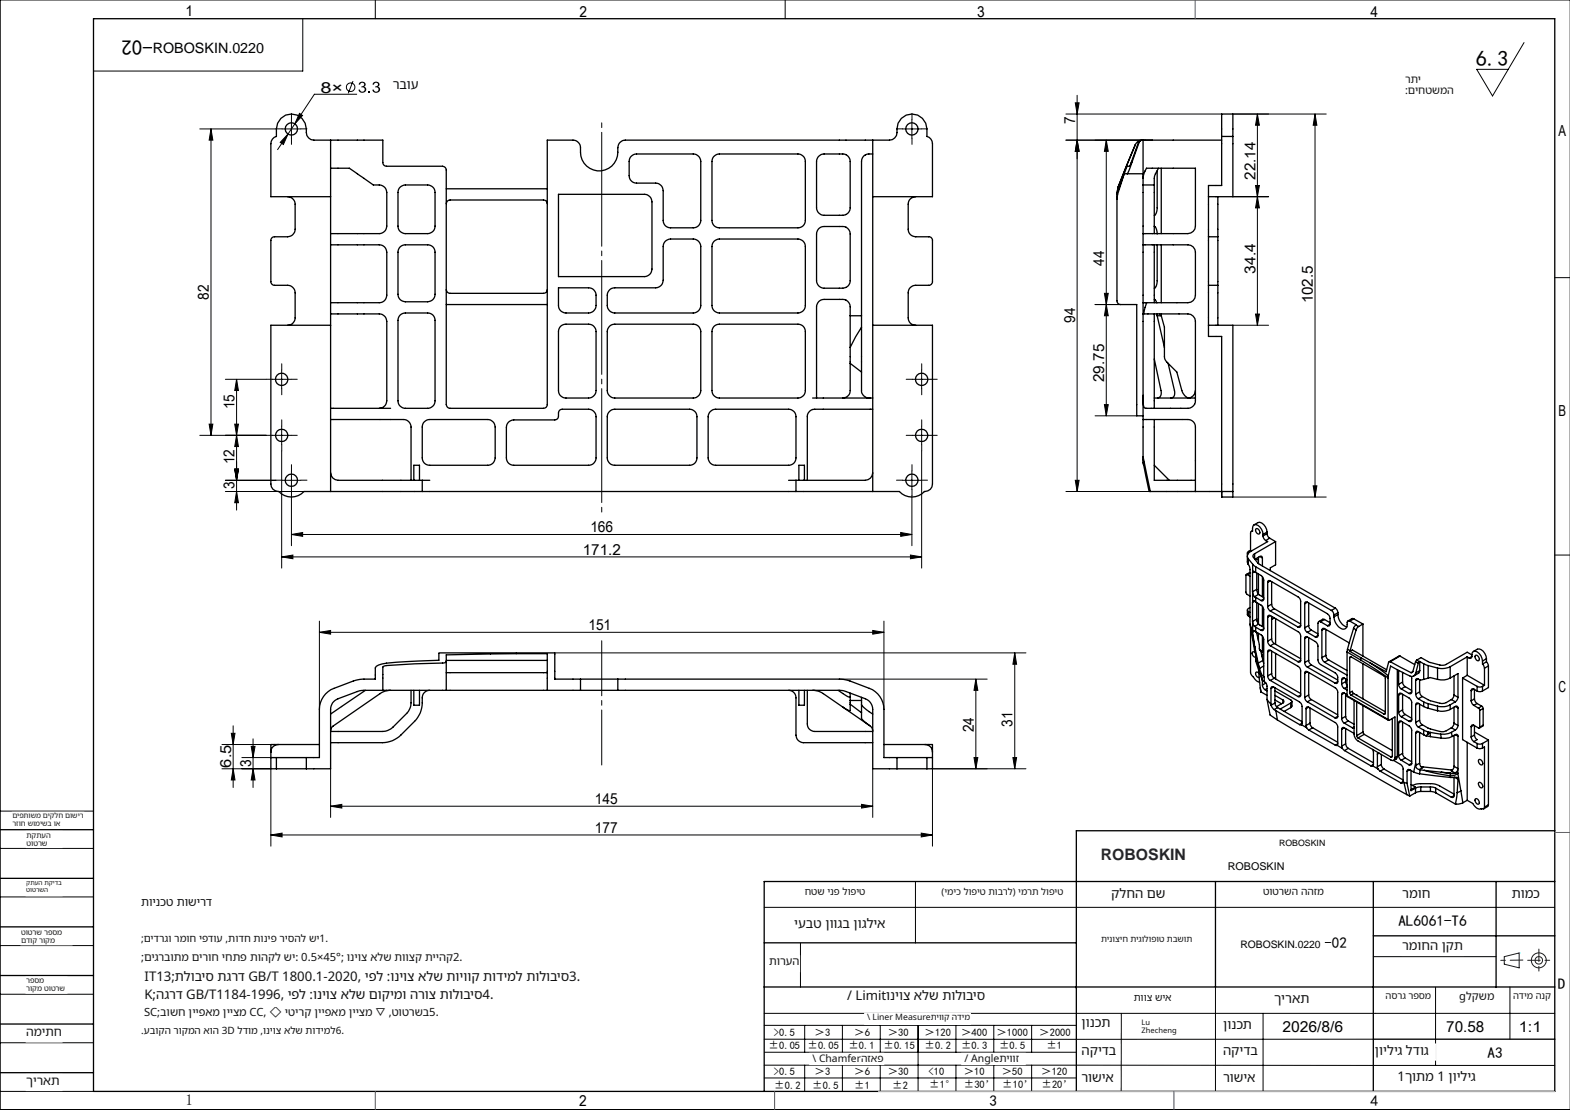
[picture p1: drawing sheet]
<svg xmlns="http://www.w3.org/2000/svg" width="420mm" height="297mm" viewBox="0 0 420 297" stroke-linecap="round" stroke-linejoin="round" font-family="sans-serif">
<g fill="none" stroke="#000" stroke-width=".27">
<path d="M100.4 0v5M210 0v5M420 0h-419.9v297h419.9M81 5v14h-56M407.7 11.4l-8.4 14.3-4.3-7.1h8.5M53.4 34.5h20.4M56.4 34.5v82M56.4 34.5l.5 3h-.9zM75.5 34.5h5M77 35.9l-1.2 2.8-.8-.6zM78 32v5M78.9 33.1l-4.6 6.9"/>
<path d="M80.1 30.3l.8 .6-2 2.2zM94.4 21.7l-1.2 3.3M112 25.2h-27.9l-5.2 7.9M241.4 34.5h5.1M243.9 32v5M285.2 30.5h41.6M287.7 27.5h1l-.6 3zM288.1 37.5l.6 3h-1zM288.1 25.5v106M295.9 37.5v73.8M295.9 37.5l.6 3h-1zM308.3 37.5h-23.1"/>
<path d="M336.4 30.5v56.5M336.4 30.5l.5 3h-1zM351.8 30.5l.5 3h-1zM351.8 30.5v102.5M354.8 30.5h-25M329.8 52.6h9.6M335.9 49.6h1l-.5 3zM336.4 52.6l.5 3h-1zM295.5 78.5h1l-.6 3zM415.9 74.3h4.1M75.4 99v5M246.6 99v5"/>
<path d="M292.9 81.5h6.9M295.9 81.5l.6 3h-1zM329.8 87h9.6M335.9 84h1l-.5 3zM53.4 116.5h17.8M56 113.5h.9l-.5 3zM60.3 101.5h10.9M62.8 113.5h1l-.5 3zM63.3 116.5l.5 3h-1zM63.3 101.5l.5 3h-1zM63.3 101.5v35M72.8 116.5h5.1"/>
<path d="M72.8 101.5h5.1M75.4 114v5M244.1 116.5h5M244.1 101.5h5M246.6 114v5M292.9 111.3h11.2M295.5 108.3h1l-.6 3zM60.3 128.5h13.5M60.3 131.5h21M62.8 125.5h1l-.5 3zM63.3 131.5l.5 3h-1zM75.4 120.6v31.4"/>
<path d="M75.5 128.5h5M78 132.6v13.4M78 126v5M241.4 128.5h5.1M243.9 132.6v13.4M243.9 126v5M246.6 120.6v31.4M285.2 131.5h22.5M287.7 128.5h1l-.6 3zM329.8 133h25M351.3 130h1l-.5 3zM75.4 149l3-.5v1z"/>
<path d="M75.4 149h171.2M78 143l3-.5v1zM78 143h165.9M240.9 142.5l3 .5-3 .5zM243.6 148.5l3 .5-3 .5zM415.9 148.5h4.1M85.4 169.2l3-.5v1zM85.4 166.2v23.6M85.4 169.2h151.1M148.4 174.7h126.1M233.5 168.7l3 .5-3 .5zM236.5 166.2v23.6"/>
<path d="M271.5 174.7l.5 3h-1zM271.5 174.7v31M59.4 199.2h15M61.9 196.2h1l-.5 3zM62.4 194.2v16.5M67.2 199.7h1l-.5 3zM67.7 197.7v13M224.5 181.7h39.6M261.1 181.7l.5 3h-1zM261.1 181.7v24M0 217h25M59.4 205.7h13.1v20.7"/>
<path d="M62.4 205.7l.5 3h-1zM64.7 202.7h17.3M67.7 205.7l.5 3h-1zM88.4 215.7l3-.5v1zM88.4 205.7v13M88.4 215.7h145.1M230.5 215.2l3 .5-3 .5zM233.5 205.7v13M260.6 202.7h1l-.5 3zM271 202.7h1l-.5 3zM274.5 205.7h-25.1v20.7M0 227h25"/>
<path d="M0 240h25M72.5 223.4l3-.5v1zM72.5 223.4h176.9M244.9 236v16.3M246.5 222.9l2.9 .5-2.9 .5zM0 253h25M204.4 242.8h211.5M214.1 252.4v11.8M367.4 256h32.8M0 266h25M0 279h25M204.4 271.1h211.5"/>
<path d="M204.4 278.1h163M204.4 274.4h83.5M215.3 274.4v7.1M225.4 274.4v7.1M235.5 274.4v7.1M245.6 274.4v17.6M255.7 274.4v7.1M265.9 274.4v7.1M276 274.4v7.1M300 271.1l-.1 21M325.2 264.1v27.9M337.9 271.1v20.9"/>
<path d="M384 264.2v20.9M403.9 264.1v14M0 292h25M204.4 285l211.5 .1M204.4 288.4h83.5M204.5 281.5h83.5M215.3 285v7M225.4 285v7M235.5 285v7M255.7 285v7M265.9 285v7M276 285v7"/>
<path d="M287.9 292h128"/>
<circle cx="93.8" cy="23.3" r="1.14"/>
</g>
<g fill="none" stroke="#191924" stroke-width=".27">
<path d="M402.4 256l4-1v4l-4-1z"/>
<circle cx="411.7" cy="257" r="1"/>
<circle cx="411.7" cy="257" r="2"/>
</g>
<path d="M161 32.4v105.1" fill="none" stroke="#000" stroke-width=".27" stroke-dasharray="30.5 1.3 1.3 1.3" stroke-dashoffset="-3"/>
<g fill="none" stroke="#000" stroke-width=".27" stroke-dasharray="30.5 1.3 1.3 1.3">
<path d="M75.5 34.5h-1.7M78 32v-1.7M78 37v1.6M80.5 34.5h1.6M241.5 34.5h-1.7M244 32v-1.7M244 37v1.6M246.5 34.5h1.6M75.4 99v-1.7M246.6 99v-1.7M72.9 116.5h-1.7M72.9 101.5h-1.7"/>
<path d="M75.4 114v-1.7M75.4 119v1.6M75.4 104v1.6M77.9 116.5h1.6M77.9 101.5h1.6M244.1 116.5h-1.7M244.1 101.5h-1.7M246.6 114v-1.7M246.6 119v1.6M246.6 104v1.6M249.1 116.5h1.6M249.1 101.5h1.6"/>
<path d="M75.5 128.5h-1.7M78 126v-1.7M78 131v1.6M80.5 128.5h1.6M241.5 128.5h-1.7M244 126v-1.7M244 131v1.6M246.5 128.5h1.6"/>
</g>
<path d="M161 204.7v-33.3" fill="none" stroke="#000" stroke-width=".27" stroke-dasharray="30.5 1.3 1.3 1.3" stroke-dashoffset="15.8"/>
<g fill="none" stroke="#000" stroke-width=".35">
<path d="M25 5h390.9v287h-390.9zM88.4 37.5h-4.4a2.26 2.26 0 0 1-2-3 4 4 0 0 0-4.1-4 4 4 0 0 0-4 4v2a2.01 2.01 0 0 0-1.4 1.9v14.2h15.9M88.4 37.5h14v6a.96 .96 0 0 0 1 1h15a1.02 1.02 0 0 1 1 1v62.8a1.02 1.02 0 0 0 1 1h25a.97 .97 0 0 0 1-1v-70.8h6.9a2.05 2.05 0 0 1 2 2 5.1 5.1 0 0 0 5 6.2 5.1 5.1 0 0 0 5-6.2 2.05 2.05 0 0 1 2-2h66.2M88.4 37.5v94M233.5 37.5h4.4a2.26 2.26 0 0 0 2.1-3 4 4 0 0 1 4-4 4 4 0 0 1 4 4v2a2.01 2.01 0 0 1 1.4 1.9v14.2h-15.9M233.5 37.5v94M303.7 38.7l-4.6 11.4M304.9 37.6h.3a1.81 1.81 0 0 0-1.5 1.1M305.6 37.5l-.5 .2-.4 .5-2.3 6.5-.8 1.8M305.8 37.5h21M305.8 37.5l-.9 .2-.3 .4-2.4 6.3-.7 .1-2.2 6h-.3M305.8 37.5v12"/>
<path d="M326.8 36.5v13.1h-3.5v3M326.8 36.5v-6h3v6M326.8 36.5h3M329.8 36.5v16.1h-6.5M76.9 52.6a2.05 2.05 0 0 1 2.1 2v6.7a2.05 2.05 0 0 1-2.1 2.1h-3.5a.96 .96 0 0 0-.9 .9v11a.96 .96 0 0 0 .9 1h3.5a2.05 2.05 0 0 1 2.1 2v6.8a1.99 1.99 0 0 1-2.1 1.9M88.4 45h5.1l6.4 4.5a3.4 3.4 0 0 1 2.7 .3l.5 .6 .4 1.1v9a2.05 2.05 0 0 1-2 2h-13.1M107 50.1l1.4-.6h6a1.99 1.99 0 0 1 2 2v9a1.99 1.99 0 0 1-2 2h-6a1.99 1.99 0 0 1-1.9-2v-9l.1-.8zM119.4 54.5a1.02 1.02 0 0 1 1-1h25a.97 .97 0 0 1 1 1M119.4 50.5h27M149.4 52h23a2.05 2.05 0 0 1 2 2v18a2.05 2.05 0 0 1-2 2h-23zM168.9 41.8l.6-.5 .8-.1h15.2a2.05 2.05 0 0 1 2 2v15.8a1.99 1.99 0 0 1-2 2h-6.1a1.93 1.93 0 0 1-2-2v-8a2.05 2.05 0 0 0-2-2h-5.1a1.99 1.99 0 0 1-2-2v-4.2zM191 41.8l.7-.5 .7-.1h21.1a1.99 1.99 0 0 1 1.9 2v15.8a1.93 1.93 0 0 1-1.9 2h-21.1a1.93 1.93 0 0 1-1.9-2v-15.8l.1-.8z"/>
<path d="M219 41.8l1.1-.6h4.9a2.07 2.07 0 0 1 2.4 2v12.4a2.41 2.41 0 0 1-2.8 2h-4.1a2.05 2.05 0 0 1-2.1-2v-12.4l.2-.8zM233.5 41.2a2.32 2.32 0 0 0-3 2v61.3a1.98 1.98 0 0 0 1.9 2M245 52.6a1.99 1.99 0 0 0-2 2v6.7a1.99 1.99 0 0 0 2 2.1h3.5a.96 .96 0 0 1 .9 .9v11a.96 .96 0 0 1-.9 1h-3.5a1.99 1.99 0 0 0-2 2v6.8a1.93 1.93 0 0 0 2 1.9M298.8 53.3v27.2a.96 .96 0 0 0 1 1h4.3v29.8h1.7M299 50.5l-.2 2.8M299.1 50.1l-.3 1.7M299.1 50.1l-.1 .4M301.6 46.5h-.9l-1.7 5.5-.2 1.3M301.6 46.5h4.2M305.8 47.7l.2-1.3 .7-1.4h13.1v15.5a2.05 2.05 0 0 1-2 2h-12M305.8 49.5v13M305.8 49.5h3"/>
<path d="M308.8 49.5v13M309.6 45.7v9.9a1.71 1.71 0 0 1-.8 2M309.9 45a5.6 5.6 0 0 0-1.1 4.5M310.7 45v17.5M323.3 52.6v10.8M325.8 52.6v10.8M88.4 65.5h13.1a1.99 1.99 0 0 1 2 2v11.5a1.99 1.99 0 0 1-2 2h-13.1M107 66.1l.7-.5 .7-.1h6a1.93 1.93 0 0 1 2 2v11.2a1.99 1.99 0 0 1-2 2h-6a1.99 1.99 0 0 1-1.9-2v-11.2l.1-.8zM119.4 77.5a1.02 1.02 0 0 0 1 1h25a.97 .97 0 0 0 1-1M149.4 77h8a1.99 1.99 0 0 1 2.1 2v2.7a2.05 2.05 0 0 1-2.1 2h-6a1.99 1.99 0 0 1-2-2zM163.1 77.6l.6-.5 .8-.1h10.9a2.05 2.05 0 0 0 2-2v-9a1.99 1.99 0 0 1 2-2h6.1a2.05 2.05 0 0 1 2 2v15.7a2.05 2.05 0 0 1-2 2h-21a2.05 2.05 0 0 1-2-2v-3.1zM191 64.6l1.4-.6h21.1a1.99 1.99 0 0 1 1.9 2v15.7a1.99 1.99 0 0 1-1.9 2h-21.1a1.99 1.99 0 0 1-1.9-2v-15.7l.1-.8z"/>
<path d="M219 61.2l1.1-.6h4.9a2.07 2.07 0 0 1 2.4 2v12.5a2.41 2.41 0 0 1-2.8 2h-4.1a2.05 2.05 0 0 1-2.1-2v-12.5l.2-.8zM305.8 65.5h12a1.99 1.99 0 0 1 2 2v11.5a1.99 1.99 0 0 1-2 2h-11.1M305.8 65.5v15.5M305.8 62.5v3M308.8 65.5v15.5M308.8 60.6l.5 .5 .3 1.5M309.6 65.5v9.6a1.71 1.71 0 0 1-.8 2M310.7 65.5v15.5M323.3 63.4v12.9M323.3 76.3v10.7M323.3 76.3h2.5M323.3 63.4h2.5"/>
<path d="M325.8 63.4v12.9M325.8 76.3v10.7M88.4 87h-15.9v42.5a2 2 0 0 0 2.1 2 4.5 4.5 0 0 0 6.7 0h31.7M88.4 84h13.1a2.05 2.05 0 0 1 2 2v21.2a2.05 2.05 0 0 1-2 2.1M107 84.3l.7-.4 .7-.2h6a1.93 1.93 0 0 1 2 2v21.5a1.99 1.99 0 0 1-2 2.1h-6a1.99 1.99 0 0 1-1.9-2.1v-21.5l.1-.7zM119.4 81.5h27M150 87.3l.6-.4 .8-.2h6a1.99 1.99 0 0 1 2.1 2v15.8a2.05 2.05 0 0 1-2.1 2h-6a1.99 1.99 0 0 1-2-2v-15.8l.1-.7zM163.1 87.3l.6-.4 .8-.2h21a1.99 1.99 0 0 1 2 2v15.8a2.05 2.05 0 0 1-2 2h-21a2.05 2.05 0 0 1-2-2v-15.8l.1-.7zM191 87.3l.7-.4 .7-.2h21.1a1.93 1.93 0 0 1 1.9 2v15.8a1.99 1.99 0 0 1-1.9 2h-21.1a1.99 1.99 0 0 1-1.9-2v-15.8l.1-.7zM227.4 97.2l3.1 2.4M227.4 84.5h3.1M230.5 87.6l-3.1 5.4"/>
<path d="M233.5 87h15.9v42.5a2 2 0 0 1-2.1 2 4.5 4.5 0 0 1-6.7 0h-27.7M305.8 81h.9M305.8 84v28.3M305.8 84h.2M305.8 81v3M306 84h11.8a2.05 2.05 0 0 1 2 2v21.2a2.37 2.37 0 0 1-3.1 2.1h-10.2a1.58 1.58 0 0 1-.7-2.1v-1.4M306.7 81l-.7 3M308.8 84v25.3M308.8 80.1l.3 .2 .3 .7M308.8 96.1l1.8 8.4v1a1.1 1.1 0 0 1-1 1M309.6 84.5h1.1M309.6 84v.5"/>
<path d="M309.6 84.5l1.9 8.5M310.7 84.5l.8 3.1v5.4M310.7 84v.5M311.5 93l.1 3.2 3.2 3.4 1.5 5.3 .6 1 1.2 .6M312.5 97.2l1.7 7.3v1.1a1.02 1.02 0 0 1-.9 .9M323.3 87v3h3.5v43h3v-1.5M323.3 87h6.5v44.5M88.4 109.3h16.1M88.4 112.3h19.6a2.05 2.05 0 0 1 2 2v14.2M113.5 112.9l.7-.5 .8-.1h15.5a2.05 2.05 0 0 1 2 2v8.2a1.99 1.99 0 0 1-2 2h-15.5a1.93 1.93 0 0 1-2-2v-8.2l.1-.8zM136 113l1.4-.6h11a.96 .96 0 0 0 1-1v-.9a.96 .96 0 0 1 1-1h7a2.05 2.05 0 0 1 2.1 2v11a1.99 1.99 0 0 1-2.1 2h-20a1.93 1.93 0 0 1-1.9-2v-8.1l.1-.8zM163.1 110.1l.6-.5 .8-.1h20a1.99 1.99 0 0 1 1.9 2v11a1.93 1.93 0 0 1-1.9 2h-20a1.99 1.99 0 0 1-2-2v-11l.1-.8z"/>
<path d="M190 110.1l.7-.5 .8-.1h19.5a1.99 1.99 0 0 1 1.9 2v11a1.93 1.93 0 0 1-1.9 2h-19.5a1.99 1.99 0 0 1-2.1-2v-11l.2-.8zM217.4 106.5h16.1M218.4 106.5v-24.4a1.99 1.99 0 0 1 2.1-2h4.5a2.08 2.08 0 0 1 2.4 2v22.4l-.2 1.1a2.15 2.15 0 0 1-1.7 .9M233.5 109.5h-14.4a2.54 2.54 0 0 0-3.1 1.4v17.6M305.8 112.3h11.5a2.09 2.09 0 0 1 2.5 2v17.2M305.8 112.3v10.5M308.8 112.3v16.2h11M308.8 106.5h.9M309.7 106.5h9.9M319.8 104.5a2.05 2.05 0 0 1-2 2M88.4 126.5a2.05 2.05 0 0 0 2.1 2h22.5M110.7 128.5v-4h1.5v4"/>
<path d="M113 128.5h2M113 131.5h99.9M113 128.5v3M211 128.5h1.9M212.9 128.5v3M213.7 128.5v-4h1.5v4M233.5 126.5a2.05 2.05 0 0 1-2 2h-18.6M305.8 122.2l1.9 9.3M305.8 122.9l.2 1.6M306 124.5l1.5 7M307.6 131.5h12.2M308.8 124.5l4 4"/>
<path d="M319.8 131.5h.1M319.8 131.5h10M333.7 153.7l-.4 .1v4.8l.2 .4 .9 .5M333.7 153.7l.7 .5M333.7 148.8v1.7l.2 .5M333.7 148v.6M333.9 151l.5 1.2v14.8M333.9 149.5l1.2 1.5M333.9 149.5v1.5M334.4 153.2l-1 .5M334.4 153.3l-.7 .4M334.5 147.2l-.7 .5v.5"/>
<path d="M334.5 147.2l.3 .2M335.1 142l-.3 .2M335.1 158.3v.3M335.1 153.3v5M335.1 151l.8 .7M335.1 153l.2-.2 .6 .4M335.1 158.6l.5 1.1M335.1 151v2M335.1 158.6v2.4M335.1 153v.3M335.5 140.4l1-.6a2.03 2.03 0 0 1 2.3 1.9l.1 .7M335.6 153l-.5 .3"/>
<path d="M335.6 159.7l.3 .1M335.6 148.2a.64 .64 0 0 0-.3 1l1.5 1.8 20.4 11.7M335.6 148.2v1.3M335.9 153.2l1.6 .9 .5 .8 .1 5.4M335.9 141.6a.82 .82 0 0 1 1 .3 .82 .82 0 0 1 0 1l-.7-.2-.3-.6zM335.9 151.7v1.5M335.9 159.8v1.3M335.9 159.8l1.5 .9M335.9 151.7l20.3 11.6M336 149.5l.7 .4M336.2 157.7l.2 1 .3 .3M336.2 157.7l-1.1 .6"/>
<path d="M336.2 153.3v4.4M336.7 149.1v1.7M336.7 153.6v5.4M336.7 159l1.4 .9M336.7 159l-1.1 .7M337 148.9l.5-.1 .2 .5M337 148.9l-1.3 .7M337 148.9l.7 .4M337.7 149.3v2.1M337.7 154.3v5.4M337.9 143a2.39 2.39 0 0 0-2.4-2.6l-.3 .4-.1 1.4h-.4l-.2 .5v4.5M337.9 143.4l.2 .7 .5 .5"/>
<path d="M337.9 143v.4M338.6 144.6l.5 .3-4.6 2.7a1.27 1.27 0 0 0-.6 1.9M338.9 142.8l.3 .7 .5 .5M338.9 142.4v.4M338.9 142.4l-1 .6M338.9 142.8l-1 .6M339.1 155.8v6.5M339.7 144l-1.1 .6M339.7 144l1.5 .9M339.8 155.4l7.4 4.3 .6 .5 .1 .6v6.6M339.8 155.4a.42 .42 0 0 0-.5 0 .42 .42 0 0 0-.2 .4M339.8 155.4l-.7 .4"/>
<path d="M340.2 155.6v6M341.2 144.9l-5.6 3.3M341.2 144.9v6.2l-1.4 .8v.8M117.4 174.9v1.8l-8.5 .3-6.1 .5a2.94 2.94 0 0 0-2.4 1.2v3h-3.4l-1.8 .3-5.8 2.2a6 6 0 0 0-4 5.6v12.9h-3.4M117.4 174.7h31v7h6.9M119.4 177l-.8 .4-7.7 .2-8.1 .6-.4 .3v6.2M119.4 180h27M119.4 176.7h27M146.4 175v9.7M146.4 174.9l-27 .3v9.5M333.7 163.2v1.2l.3 .4M334 164.8l.4 .3"/>
<path d="M334 163.6v1.2M334 163.6l.4 .3M334.4 162.6l-.4 .2a.42 .42 0 0 0-.3 .4 .42 .42 0 0 0 .3 .4M334.4 167l.5 1.5M334.4 167l1.2 6.9M334.5 167.7v12.1l.3 .7 .4 .6M334.9 168.5l.2 .7M334.9 168.5l.8 4.8M335.1 161.2v5.1M335.1 166.3v.3M335.1 169.2l.6 3.9M335.1 161l.3-.2 .5 .3"/>
<path d="M335.1 166.6l.5 1M335.1 166.6v2.3M335.1 161v.2M335.1 168.9v.3M335.6 160.9l-.5 .3M335.6 168.8l-.3-.1-.2 .2M335.6 167.6l.3 .2M335.6 168.8l.3 .2M335.6 173.9l.6 2.5M335.6 168.8l-.5 .4M335.7 173.3l-.1 .6M335.7 173.1v.2"/>
<path d="M335.7 173.1l.9 4.3M335.8 174.6l-.5-.2a.81 .81 0 0 0-.2 .9 .81 .81 0 0 0 .9 .5M335.9 169l1.6 1 .6 1.1v9.9M335.9 161.1l1.6 .9 .5 .8 .1 5.4M335.9 167.8v1.2M335.9 175.5l.1 1.4 .8 2.7M335.9 167.8l1.5 .9M336 175.3l.2 1.1M336.2 176.4l.1 .3-.1-.3M336.2 176.4l.7 2.5M336.2 176.4h.1M336.2 165.6l.5 1.4"/>
<path d="M336.2 169.2l.7 3.3v1.2l.4 .4 .6 2.6M336.2 161.3v4.3M336.2 165.6l-1.1 .7M336.3 166.2l.4 .2M336.6 177.4l.3 1.5M336.7 161.5v5.5M336.7 169.5v1.9M336.7 167l1.4 .8M336.7 167l-1.1 .6M336.7 179.4l.6 5.6M336.8 179.6l.6 1.2M336.8 179.6l.9 2.4"/>
<path d="M336.9 178.9l.5 1.3M337.1 174l.6 .3M337.5 175.3l.1 .5M337.7 174.3l-.2 .7M337.7 162.2v5.4M337.7 170.2v4.1M337.9 176.7l.2 .8M337.9 176.7l-1.3 .7M338.1 168.2a.44 .44 0 0 1-.2 .5 .44 .44 0 0 1-.5 0M338.1 160.3a.44 .44 0 0 1-.2 .4 .44 .44 0 0 1-.5 0M338.1 160.3l-.7 .4M338.1 168.2l-.7 .5"/>
<path d="M338.1 178.2l-1.2 .7M339.1 171.6l.1 .5 .6 .7M339.1 162.3l.1 .5 .6 .7M339.1 165.1v6.5M339.1 174.4v6.5M339.8 164.7l7.9 4.7 .2 .7v6.6M339.8 164.7a.44 .44 0 0 0-.5 0 .44 .44 0 0 0-.2 .4M339.8 174l7.9 4.6 .2 .7v6.6M339.8 174a.42 .42 0 0 0-.5 0 .42 .42 0 0 0-.2 .4M339.8 172.8l7.4 4.3M339.8 163.5l7.4 4.3M339.8 164.7l-.7 .4"/>
<path d="M339.8 174l-.7 .4M340.2 161.6l.1 .6 .6 .7M340.2 171l.1 .5 .6 .7M340.2 161.6l-1.1 .7M340.2 164.9v6.1M340.2 174.2v6M340.2 171l-1.1 .6M340.9 162.9l7 4.1M340.9 172.2l7 4M340.9 162.9l-1.1 .6M340.9 172.2l-1.1 .6M340.9 165.3l-.7 .5"/>
<path d="M341.2 165.5v6.9M341.2 174.8v6.9M347.9 176.7a.41 .41 0 0 1-.2 .4 .41 .41 0 0 1-.5 0M347.9 167.4a.43 .43 0 0 1-.2 .4 .43 .43 0 0 1-.5 0M347.9 167.4l-.7 .4M347.9 176.7l-.7 .4M349 168l.2 .7 .5 .5M349 177.3l.2 .7 .5 .5M349 161.5v6.5M349 170.8v6.5M349.7 179.7l7.8 4.7 .4 .7v6.6M349.7 179.7a.41 .41 0 0 0-.5 0 .41 .41 0 0 0-.2 .4"/>
<path d="M349.7 161.1l5.4 3.1 .6 .9 .1 1.9M349.7 161.1a.41 .41 0 0 0-.5 0 .41 .41 0 0 0-.2 .4M349.7 170.4l2.2 1.3 .6 .7 .1 4.2 .3 .8 4.4 2.7 .5 .8 .1 1.5M349.7 170.4a.43 .43 0 0 0-.5 0 .43 .43 0 0 0-.2 .4M349.7 178.5l7.5 4.3M349.7 169.2l2.2 1.2M349.7 161.1l-.7 .4M349.7 170.4l-.7 .4M349.7 179.7l-.7 .4M350.1 167.4l.2 .7 .5 .5M350.1 176.7l.2 .7 .5 .5M350.1 167.4l-1.1 .6"/>
<path d="M350.1 161.3v6.1M350.1 170.6v6.1M350.1 179.9v6M350.1 176.7l-1.1 .6M350.8 168.6l-1.1 .6M350.8 168.6l1.8 1M350.8 177.9l-1.1 .6M350.8 177.9l7.1 4.1M352.6 170a.42 .42 0 0 1-.2 .5 .42 .42 0 0 1-.5-.1M352.6 170l-.7 .4M353.3 166.4a.44 .44 0 0 0-.5-.1 .44 .44 0 0 0-.2 .5v3.2M353.3 166.4l1.8 1"/>
<path d="M353.6 176l.2 .7 .5 .5M353.6 168.6v7.4M354.3 168.2a.44 .44 0 0 0-.5 0 .44 .44 0 0 0-.2 .4M354.3 165.8l-.5-.1-1 .6M354.3 177.2l6.1 3.5M354.3 168.2l6.6 3.8M354.3 165.8l-1 .6M354.3 165.8l1.5 .8M354.3 168.2l-.7 .4M354.7 175.4l.2 .7 .5 .5M354.7 175.4l-1.1 .6M354.7 168.4v7"/>
<path d="M355.4 176.6l-1.1 .6M355.4 176.6l5 2.8M355.8 167a.44 .44 0 0 1-.2 .5 .44 .44 0 0 1-.5-.1M355.8 167l-.7 .4M356.2 163.3l.5 .6 .2 .7M356.9 165.1a3.4 3.4 0 0 0 2.6 3.2 1.67 1.67 0 0 0 .9-2l.3-.2 .4 .1M356.9 164.6v.5M357.2 162.7l.5 .6 .2 .6M357.2 162.7l-1 .6M357.9 164.4a3.6 3.6 0 0 0 2.4 3.3M357.9 164.4l-1 .7M357.9 163.9l-1 .7"/>
<path d="M357.9 163.9v.5M360.4 174.4v11.8M360.4 174.4l3.6 2.2M360.5 173.7l.7 .4M360.5 173.7l-.1 .7M361.1 176v9.3M361.1 166.2l1.7 1M361.1 174.3l3 1.7M361.1 174.3l.7-.4 9.1 5.3M361.2 174.1l-.1 .2M361.4 175.8l-.3 .2M361.4 175.8l9.1 5.3 .1 9.7"/>
<path d="M362.1 168.1l-1.6 5.6M362.1 168.1l.7 .4M362.2 165.6l-.5-.1-1.1 .7M362.2 165.6l-1.1 .6M362.2 165.6l2.4 1.4M362.8 167.2l-.7 .9M362.8 167.2l.7 .4M362.8 168.5l-1.6 5.6M363.5 167.6l-.7 .9M364 176.6l7.3 4.8M364.1 176l-.1 .6M364.1 176l2.4 1.4"/>
<path d="M364.6 167l-1.1 .6M364.6 167v8.5M364.6 177.6v9.4M366.5 177.4l4.9 3.4M371.9 177.1l-.4 .1-.7 2.5-4.3-2.3M371.9 177.1l5.6 2.9M373.8 179.2v23.2M374.2 179.4v3.7M374.5 175.5l-2.9 1.6M374.5 175.5l-2.6 1.6M374.5 175.5l4 2.3M375.2 179.9v2.6"/>
<path d="M378 179.7l-.5 .3M378.7 177.1l-.7 2.6M378.7 177.1l.7 .4M379 176.6l-.3 .5M379 176.6l.7 .4M379.4 177.5l-.7 2.6M379.7 177l-.3 .5M379.8 179.4l-.2 .6-1.4 .9M379.8 177l1.1 .6M379.8 177h-.1M379.8 177v2.4M379.8 179.4l-1.1 .7"/>
<path d="M380.9 177.6l1.2 .5M380.9 177.6v4.2M382.1 178.1l2.5 .6M382.1 178.1v3.4M384.6 178.7v3.1M387.9 178.4a5.1 5.1 0 0 1-3.3 .3M387.9 178.4v3M392.5 175.8l.5 .3M392.5 175.8l-4.6 2.6M392.5 175.8v4.9M393.7 175.2l-1.2-.7-5.8 3.4-.6 .1h-.7l-2.8-.7-2.4-1.3-1.2 .6M393.7 175.6l-.2 .5h-.5"/>
<path d="M393.7 175.2l.1-.5 .4-.4a2.45 2.45 0 0 1 2.4 2.6M393.7 175.2v.4M393.7 175.6l-.7 .5M394.2 174.3l1-.6a2.39 2.39 0 0 1 2.5 2.5M394.6 175.5a.84 .84 0 0 1 1 .3 .84 .84 0 0 1 0 1l-.7-.2-.3-.6zM396.6 177.7l.5 1.1M396.6 176.9v.8M397.1 178.8v4.6M397.7 177.1l.5 1.1M397.7 176.2l-1.1 .7M397.7 177.1l-1.1 .6M397.7 176.2v.9"/>
<path d="M398.2 178.2l-1.1 .6M398.2 178.2v5.8l-1.6 .9M74.4 199.2a1.99 1.99 0 0 0-1.9 2M85.4 199.2h-12.9v6.5h1.4M97.8 184.7l-9.4 6.4M102.4 184.7l-6.2 .1-5.8 2.2a2.94 2.94 0 0 0-2 2.8v15.9h-6.4M102.4 184.7h17M104.5 184.7a4.7 4.7 0 0 0-2.8 .9l-12.6 8.7-.5 .5-.2 .7M110 184.7v3.4a4.2 4.2 0 0 1-1.2 2.8l-3.7 3.7a4.2 4.2 0 0 1-2.8 1.1h-13.9M110.7 184.7v4h1.5v-4M115 184.7a1.99 1.99 0 0 0-2 2 7.8 7.8 0 0 1-2.1 6.3l-3.7 3.7a6.9 6.9 0 0 1-4.9 2h-13.9M119.4 184.7h27"/>
<path d="M146.4 184.7h8.9M155.3 184.7h10M155.3 181.7h10M155.3 181.7v3M165.3 181.7h59.6l2.5 .5 5.2 2a6 6 0 0 1 3.9 5.6v12.9h3.5M165.3 184.7h59.5l1.5 .3 5.2 2a3.1 3.1 0 0 1 2 2.8v15.9h6.5M165.3 181.7v3M211 184.7a1.99 1.99 0 0 1 1.9 2v10a2.05 2.05 0 0 0 2 2h18.6M213.7 184.7v4h1.5v-4M216 184.7v9a1.99 1.99 0 0 0 1.9 2h15.6M217.4 184.7a4.7 4.7 0 0 1 2.8 .9l12.2 8.4M224.2 184.7l2.4 1.6 .8 .2"/>
<path d="M227.4 187.4h3.1M227.4 187.4v2.8l-1.9-1M227.4 185.5v1.9M227.4 188.4l3.1 2.3M230.5 187.4v4.7a2.14 2.14 0 0 0 1.4 1.5l.5 .4M230.5 188.5a2.32 2.32 0 0 0 1.4 1.5l1.6 1.1M230.5 186.6v.8M232.4 194l.9 .8 .2 .7M236.5 199.2h12.9v6.5h-1.4M247.4 199.2a1.99 1.99 0 0 1 2 2M335.2 181.1h.1M335.3 181.1l.8 1.1 .9 .4"/>
<path d="M336.8 180.2l-.6-.4a.81 .81 0 0 0-.2 1 .81 .81 0 0 0 .9 .5M337.1 184l.2 .9M337.3 185v.1M337.3 185.1l1.6 1M337.3 185.1h.1M337.4 180.8l.2 .7M337.4 180.8h.1M337.4 180.2l.7 .8M337.4 180.2v.6M337.6 181.5l.1 .5M337.7 182l.5 .4M337.7 183.3l.2 .7 .5 .5"/>
<path d="M337.7 182v1.3M338.1 181l.1 1.4M338.2 182.4l.4 .3 .3 .7v3.7M338.4 184.5l.5 .4M338.6 182.8l-.9 .5M338.9 187.1l1.1 1.4M338.9 187.1l.9 4.2 1.9 1.3M338.9 184.2l-.5 .3M339.1 180.9l.1 .5 .6 .7M339.8 182.1l7.4 4.3M340 184.2v4.3M340 188.5v.2"/>
<path d="M340 188.7l.9 1.2M340.2 180.2l.1 .6 .6 .7M340.2 180.2l-1.1 .7M340.7 183.8l7.3 4.4 .3 .8v4.5M340.7 183.8a.42 .42 0 0 0-.5 0 .42 .42 0 0 0-.2 .4M340.7 183.8l-.7 .4M340.9 189.9l.4 .2M340.9 181.5l7 4.1M340.9 181.5l-1.1 .6M341.1 188.1l.1 .5 .6 .7M341.1 184.9l4.2 2.4a.42 .42 0 0 1 .3 .4 .42 .42 0 0 1-.3 .4M341.1 188.1l-1.1 .6"/>
<path d="M341.1 184v4.1M341.1 186.1l2.1 1.2M341.1 187.3l1.7 1M341.3 190.1l.4 2.5M341.3 190.1l6.4 3.8M341.7 192.6l34.6 20M341.8 189.3l6.5 3.8M341.8 189.3l-.9 .6M343.2 187.3a.43 .43 0 0 1 .3 .4 .43 .43 0 0 1-.3 .4M343.2 188.1l-1.7 1M343.2 187.3v.8M345.3 188.1l-2.8 1.6"/>
<path d="M345.3 188.1v1.2M345.3 189.3l-1.8 1.1M345.6 187.7v1.2l-.3 .4M347.7 193.9l.3 .1M347.9 185.9a.43 .43 0 0 1-.2 .5 .43 .43 0 0 1-.5 0M347.9 185.9l-.7 .5M348.2 193.9l1.3 .8M348.2 193.9l-.1 .1M348.3 193.5l-.1 .4M348.3 193.5l-.6 .4M349 186.6l.2 .7 .5 .5M349 180.1v6.5"/>
<path d="M349.4 194.1l.1 .6M349.4 189.6v4.5M349.5 194.7l.6 .6M349.7 187.8l7.5 4.3M350.1 189.2l7.3 4.3 .5 .9v4.6M350.1 189.2a.43 .43 0 0 0-.5 0 .43 .43 0 0 0-.2 .4M350.1 185.9l.2 .8 .5 .5M350.1 185.9l-1.1 .7M350.1 189.2l-.7 .4M350.1 195.3l7.1 4.1M350.4 193.5l.2 .5 .6 .7M350.4 193.5l-1 .6"/>
<path d="M350.4 189.4v4.1M350.8 187.2l-1.1 .6M350.8 187.2l7.1 4.1M351.2 194.7l6.7 3.9M351.2 194.7l-1.1 .6M357.2 199.4l.4 .1M357.7 199.4l1.4 .8M357.7 199.4l-.1 .1M357.9 199l-.2 .4M357.9 191.7a.44 .44 0 0 1-.2 .4 .44 .44 0 0 1-.5 0M357.9 182.4a.42 .42 0 0 1-.3 .4 .42 .42 0 0 1-.4 0M357.9 182.4l-.7 .4"/>
<path d="M357.9 191.7l-.7 .4M357.9 199l-.7 .4M358.9 199.6l.2 .6M358.9 192.3l.2 .7 .5 .5M358.9 183l.2 .7 .5 .5M358.9 181.9v1.1M358.9 185.8v6.5M358.9 195.2v4.4M359.6 194.7l2.6 1.5M359.6 194.7a.44 .44 0 0 0-.5 0 .44 .44 0 0 0-.2 .5M359.6 185.5a.42 .42 0 0 0-.5-.1 .42 .42 0 0 0-.2 .4M359.6 181.5a.44 .44 0 0 0-.5-.1 .44 .44 0 0 0-.2 .5"/>
<path d="M359.6 193.5l2.2 1.2M359.6 185.5l.8 .4M359.6 181.5l.8 .4M359.6 184.2l.8 .4M359.6 194.7l-.7 .5M359.6 181.5l-.7 .4M359.6 185.5l-.7 .3M360 182.4l.4 .9M360 191.7l.2 .7 .5 .5M360 199l.2 .7 .5 .5M360 191.7l-1.1 .6M360 182.4l-1.1 .6"/>
<path d="M360 181.7v.7M360 185.6v6.1M360 194.9v4.1M360 199l-1.1 .6M360.4 186.2l.1 .2 10.9 6.3M360.4 186.2l10.9 6.3M360.4 183.8l-.8 .4M360.7 192.9l-1.1 .6M360.7 192.9l1.5 .9M361.1 185.3l.3 .7M361.1 185.3l.7-.3 .3 .6M361.4 186l8.8 5.1"/>
<path d="M361.8 194.7l.4 .1M362.1 185.6l8.5 4.9M362.1 185.6l-.7 .4M362.2 187.4v9a2.33 2.33 0 0 0 1.1 1.9l8.8 5.1h.8l.3-.7M362.2 194.5l-.4 .2M362.8 186h.1M362.9 196.8l.4 .6M362.9 187.8v9M363.3 197.4l8.8 5.2M364.6 195.9l.3 .6M364.6 195.9l-1.7 .9M364.6 188.8v7.1"/>
<path d="M364.9 196.5l-1.6 .9M364.9 196.5l7.6 4.3M370.6 190.8l-.1 .3h-.3M370.6 190.8l-.4 .3M371.3 192.5l.1 .2h.3l1.5-.9v10.9M371.3 181.4v11.1M371.4 180.8l-.1 .6M372.5 192.2v10.1M374.2 183.1l.1 .5 .6 .7M374.2 190.6l.1 .5 .6 .7M374.2 186v4.6M374.2 193.4v8.8"/>
<path d="M374.9 185.6l2.2 1.3 .5 .7v5M374.9 185.6a.44 .44 0 0 0-.5-.1 .44 .44 0 0 0-.2 .5M374.9 193l2.2 1.3 .5 .8v9.1M374.9 193a.44 .44 0 0 0-.5 0 .44 .44 0 0 0-.2 .4M374.9 184.3l2 1.3M374.9 191.8l2 1.2M374.9 185.6l-.7 .4M374.9 193l-.7 .4M375.2 182.5l.1 .5 .6 .7M375.2 189.9l.1 .6 .6 .7M375.2 182.5l-1 .6M375.2 185.8v4.1"/>
<path d="M375.2 193.2v8.4M375.2 189.9l-1 .7M375.9 183.7l1.7 1M375.9 183.7l-1 .6M375.9 191.2l-1 .6M375.9 191.2l1.7 1M377.6 181v4.1M377.6 185.1a.44 .44 0 0 1-.2 .5 .44 .44 0 0 1-.5 0M377.6 192.6a.44 .44 0 0 1-.2 .4 .44 .44 0 0 1-.5 0M377.6 185.1l-.7 .5M377.6 192.6l-.7 .4M378.7 185.7l.2 .7 .5 .6"/>
<path d="M378.7 193.3l.2 .7 .5 .5M378.7 182.1v3.6M378.7 188.6v4.7M378.7 196.2v8.6M378.7 180.1a1.06 1.06 0 0 1-1.5 .8l-5.2-2.7-.6 2.6M379.4 181.7a.42 .42 0 0 0-.5-.1 .42 .42 0 0 0-.2 .5M379.4 188.2a.42 .42 0 0 0-.5-.1 .42 .42 0 0 0-.2 .5M379.4 195.8a.44 .44 0 0 0-.5-.1 .44 .44 0 0 0-.2 .5M379.4 181.7l.6 .3 .9-.2M379.4 187l1.5 .8M379.4 188.2l1.5 .9M379.4 194.5l1.5 .9"/>
<path d="M379.4 195.8l1.5 .8M379.4 181.7l-.7 .4M379.4 188.2l-.7 .4M379.4 195.8l-.7 .4M379.8 185.1l.2 .7 .5 .6M379.8 192.7l.3 .9 .4 .3M379.8 185.1l-1.1 .6M379.8 181.9v3.2M379.8 188.4v4.3M379.8 196v8.2M379.8 192.7l-1.1 .6M380.5 186.4l2.1 1.1 3 .7 1.1-.1 1.6-.9"/>
<path d="M380.5 193.9l2.1 1.1 3 .8 1.3-.3 1.4-.8M380.5 186.4l-1.1 .6M380.5 193.9l-1.1 .6M380.9 187.8l1.2 .5M380.9 189.1l1.2 .4M380.9 195.4l1.2 .4M380.9 187.8v1.3M380.9 195.4v1.2M380.9 196.6l.6 .3M381.5 196.9l1.2 .2M382.1 181.5l-1.2 .3M382.1 196.4l-.6 .5"/>
<path d="M382.1 181.5l.5-.2 2 .5M382.1 188.3v1.2M382.1 195.8v.6M382.1 188.3l2.5 .6M382.1 189.5l2.5 .7M382.1 195.8l.5 .2M382.6 196l.1 1.1M382.6 196l-.5 .4M382.6 196l2.8 .4M382.6 196h.1M382.7 197.1l2.9 .4M384.6 188.9v1.3"/>
<path d="M385.4 196.4l.2 1.1M387.9 181.4a4.6 4.6 0 0 1-3.3 .4M387.9 188.6a4.6 4.6 0 0 1-3.3 .3M387.9 189.8a5.1 5.1 0 0 1-3.3 .4M387.9 188.6v1.2M387.9 181.4l2.1-1.2v6.4M388.3 196l-1.8 .5-1.1-.1M388.3 196l.2 1.1M388.3 187.2l1 .6M388.3 194.7l1 .6M388.5 197.1l-.8 .3-2.1 .1M389 185.9l-.2 .8-.5 .5"/>
<path d="M389 193.5l-.2 .7-.5 .5M389 185.9l1 .7M389 180.9v5M389 189.2v4.3M389 196.8v8.2M389 193.5l1 .6M389.3 187.8l-1.4 .8M389.3 195.3l-1 .7M389.4 189.1l.6 .3M389.4 196.6l.6 .4M390 186.6l-.2 .7-.5 .5M390 197v-.3l-.4-.2-1.1 .6"/>
<path d="M390 194.1l-.2 .7-.5 .5M390 189.4v-.2l-.4-.3-1.7 .9M390 189.4v4.7M390 197v8.7M391.3 181.4v16.5l3.8 2.3M391.3 181.4l3.8 2.3M392.5 180.7l4.6 2.7M392.5 198.6v15.5M392.5 180.7l-1.2 .7M393.6 187.5l.2 .7 .5 .5M393.6 197.2l.2 .7 .5 .5M393.6 184.8v2.7"/>
<path d="M393.6 194.4v2.8M394.3 184.4a.42 .42 0 0 0-.5-.1 .42 .42 0 0 0-.2 .5M394.3 194.1l1.3 .7h.2l.1-.2M394.3 194.1a.42 .42 0 0 0-.5-.1 .42 .42 0 0 0-.2 .4M394.3 188.7l1.2 .8M394.3 198.4l.8 .5M394.3 184.4l.8 .5M394.3 184.4l-.7 .4M394.3 194.1l-.7 .3M394.4 187l.3 .7 .4 .5M394.4 196.7l.3 .7 .4 .5-.8 .5M394.4 187l-.8 .5"/>
<path d="M394.4 184.5v2.5M394.4 194.2v2.5M394.4 196.7l-.8 .5M394.4 195.9l3.8 2.1M395.1 183.7l.6 .1 .9-.1M395.1 184.9l.6 .2 .9-.2M395.1 198.9l.6 .2 .9-.2M395.1 183.7v1.2M395.1 198.9v1.3M395.1 188.2l-.8 .5M395.1 188.2l1.3 .7M395.5 189.5l.4 .6"/>
<path d="M395.9 190.1v4.5M396.4 188.9l.4 .7M396.4 188.9l-.9 .6M396.6 183.7v1.2M396.6 198.9v1.3M396.8 194.1l-1 .7M396.8 189.6l-.9 .5M396.8 194.1l-.9 .5M396.8 189.6v4.5M397.1 183.4l-.5 .3M398.2 198v17.3M398.2 198l-1.6 .9"/>
<path d="M72.5 202.7h1.4M73.9 202.7h8.1M73.9 205.7h8.1M73.9 202.7v3M82 202.7v3M240 205.7h8M240 202.7h8M240 202.7v3M248 202.7h1.4M248 202.7v3M359.1 200.2l.6 .6M359.7 200.8l7 4.1"/>
<path d="M360.7 200.2l6.7 3.9M360.7 200.2l-1 .6M366.7 204.9l.4 .1M367.2 200.5l.2 .7v3.3M367.2 205h.1M367.3 205l1.3 .7M367.4 204.5l-.1 .5M367.4 204.5l-.7 .4M368.5 205.1l.1 .6M368.5 201.8v3.3M368.6 201.4l-.1 .4M368.6 205.7l.6 .6"/>
<path d="M368.9 201.5l-.4 .3M369.2 206.3l5.6 3.2M369.5 204.5l.1 .6 .6 .7M369.5 204.5l-1 .6M369.5 201.9v2.6M370.2 205.8l-1 .5M370.2 205.8l5.2 2.9M372.5 202.3l-.4 .3M372.8 203.4l1.9 1.1 .5 .7 .2 3.9M373.8 202.4l-.2 .6-.7 .4M373.8 202.4l-.6 .3M374.2 202.2l.1 .5 .6 .7"/>
<path d="M374.9 203.4l2 1.2M375.2 201.6l.1 .5 .6 .7M375.2 201.6l-1 .6M375.4 209.1v.2M375.4 209.3l-.2 .2h-.4M375.4 209.3l1 .3M375.4 209.1l-.6 .4M375.6 209.3l.7 3.3M375.9 202.8l-1 .6M375.9 202.8l1.7 1M376.3 212.6l.8 .4M376.4 209.6l.7 3.4"/>
<path d="M376.4 206.4v3.2M377.1 205.9a.44 .44 0 0 0-.5 0 .44 .44 0 0 0-.2 .5M377.1 205.9l1.1 .7M377.1 205.9l-.7 .5M377.5 209.9l1.1 .7-1.1 .7M377.5 206.2v5.4l1.2-.7M377.6 204.2a.44 .44 0 0 1-.2 .5 .44 .44 0 0 1-.5-.1M377.6 204.2l-.7 .4M377.9 210.1l1.8-.4 4 .1 1.2 .3 4.1 2.4M378.2 206.6l1.5 .4M378.7 210.9v1.2M378.7 212.1l-1.6 .9"/>
<path d="M378.7 204.8v.2a1.06 1.06 0 0 0 1 .9M378.7 204.3l-.5 2.3M379.7 205.9l.2 .1M379.7 207l8.4 1M379.8 204.2l.3 .9 .4 .4-.8 .4M379.8 204.2l-1.1 .6M379.9 206l-.2 1M379.9 206l1.1 .1M380.1 210.6l-1.4 .3M380.1 211.8l-1.4 .3M380.1 210.6h2.6M380.1 210.6v1.2"/>
<path d="M380.1 211.8h2.6M380.1 205.1l8.4 .9M381 206.1l2.8 .8 4.2 .7M381 206.1l4.6 .5M382.7 210.6l1.4 .3M382.7 211.8l1.4 .3M382.7 210.6v1.2M384.1 210.9v1.2M384.1 210.9l4.2 2.4M384.1 212.1l5.3 3.1M385.6 206.6l2.3 .3M385.6 206.6l2.3 .4"/>
<path d="M387.9 206.9v.1M387.9 207l.1 .6M388 207.6l.1 .4M389 205l-.2 .7-.5 .6 .9 .5M389 212.9l-.2 .5-.5-.1M389 208v4.9M389 205l1 .7M389 212.9l-.7 .4M389.1 208a.61 .61 0 0 1 .9 .5M389.1 208h-1M389.1 208l.9 .5M389.2 206.8l-1.3 .1"/>
<path d="M389.4 215.2h.1M389.8 212.1l-.4 3.1M390 206.6l-.7 .3-1.4 .1M390 206.1l-.3 .4-.5 .3M390 206.6v.4M390 206.1v.5M390 207l-.7 .4-1.3 .2M390 207l.8 4.6M390 205.7v.4M390 208.5l-.2 3.6M390.8 211.6l-1 .5M390.8 211.6l.5 3.2"/>
<path d="M391.3 214.8l-1.1 .4h-.8M392.5 214.1l1.5 .9a2.03 2.03 0 0 0 2.2 1.4M392.5 214.1l-1.2 .7M394.8 213.7a.97 .97 0 0 1 .8 1.5 .97 .97 0 0 1-.8-1.5zM395.1 200.2l.8 .1 .7-.1M395.6 203.3a.81 .81 0 0 1 .9 .4 .81 .81 0 0 1-.2 1l-.4-.2-.3-.5zM395.7 209.3a.97 .97 0 0 1 .8 1.5 .97 .97 0 0 1-.8-1.5zM396.3 216.4h.1M396.6 200.2l.5-.4v16.2M397.1 216l-.2 .4h-.6M398.2 215.3l-.2 .5-1.1 .6M398.2 215.3l-1.1 .7"/>
<path d="M0 222h25M0 235h25M325.2 235.9v28.2M367.4 235.9v56.1M400.2 235.9v28.3M415.9 235.9h-211.5v56.1M415.9 222.3h-128v69.7M0 248h25M204.4 252.3h83.5M367.4 250.4h48.5M0 261h25M0 274h25"/>
<path d="M204.4 264.1h211.5M367.4 278.1h48.5M0 287h25"/>
<circle cx="77.9" cy="34.5" r="1.64"/>
<circle cx="244" cy="34.5" r="1.65"/>
<circle cx="75.4" cy="101.5" r="1.66"/>
<circle cx="75.4" cy="116.5" r="1.66"/>
<circle cx="246.6" cy="101.5" r="1.66"/>
<circle cx="246.6" cy="116.5" r="1.66"/>
<circle cx="78" cy="128.5" r="1.65"/>
<circle cx="243.9" cy="128.5" r="1.65"/>
</g>
<path d="M407.4 256.9l-5.9 .1M408.7 256.9h6M411.7 253.9v6" fill="none" stroke="#191924" stroke-width=".27" stroke-dasharray="6.3 1.3 1.3 1.3" stroke-dashoffset="3"/>
<path d="M235 292h180.9" fill="none" stroke="#c0c0c0" stroke-width=".27"/>
<path d="M319.7 0v5M415.9 222.7h4.1M100.4 292v5M207.2 292v5M314 292v5" fill="none" stroke="#00f" stroke-width=".27"/>
<path d="M406.4 255h.1" fill="none" stroke="#0ff" stroke-width=".27"/>
<g fill="#000">
<path d="M56.4 34.5l.5 3h-.9zM56 113.5h.9l-.5 3zM295.9 81.5l.6 3h-1zM295.5 108.3h1l-.6 3zM336.4 30.5l.5 3h-1zM335.9 49.6h1l-.5 3zM336.4 52.6l.5 3h-1zM335.9 84h1l-.5 3z"/>
<path d="M77 35.9l-2 2.2 .8 .6zM80.1 30.3l-1.2 2.8 2-2.2zM75.4 149l3-.5v1zM243.6 148.5l3 .5-3 .5z"/>
<path d="M287.7 27.5h1l-.6 3zM288.1 37.5l.6 3h-1z"/>
<path d="M295.5 78.5h1l-.6 3zM295.9 37.5l.6 3h-1z"/>
<path d="M62.8 125.5h1l-.5 3zM63.3 116.5l.5 3h-1zM63.3 131.5l.5 3h-1zM62.8 125.5h1l-.5 3zM62.8 113.5h1l-.5 3zM63.3 101.5l.5 3h-1zM351.3 130h1l-.5 3zM351.8 30.5l.5 3h-1z"/>
<path d="M287.7 128.5h1l-.6 3zM288.1 37.5l.6 3h-1z"/>
<path d="M240.9 142.5l3 .5-3 .5zM78 143l3-.5v1z"/>
<path d="M85.4 169.2l3-.5v1zM233.5 168.7l3 .5-3 .5z"/>
<path d="M271.5 174.7l.5 3h-1zM271 202.7h1l-.5 3z"/>
<path d="M261.1 181.7l.5 3h-1zM260.6 202.7h1l-.5 3z"/>
<path d="M67.7 205.7l.5 3h-1zM67.2 199.7h1l-.5 3zM62.4 205.7l.5 3h-1zM61.9 196.2h1l-.5 3z"/>
<path d="M88.4 215.7l3-.5v1zM230.5 215.2l3 .5-3 .5zM72.5 223.4l3-.5v1zM246.5 222.9l2.9 .5-2.9 .5z"/>
</g>
<g fill="#fff" stroke="#fff" stroke-width=".35">
<path d="M40.9 9.6h31v5.9h-31z"/>
<path d="M331.8 250.2h22.4v4.3h-22.4z"/>
<path d="M95.7 20.4h16.3v5.7h-16.3z"/>
<path d="M375.9 19.9h17.4v6h-17.4z"/>
<path d="M5.6 248.5h13.6v4.3h-13.6z"/>
<path d="M7 274.5h9.6v4.3h-9.6z"/>
<path d="M7 287.5h9.6v4.3h-9.6z"/>
<path d="M7 261.5h10.9v4.2h-10.9z"/>
<path d="M3.3 217.4h19.1v4.2h-19.1z"/>
<path d="M7 235.4h9.6v4.2h-9.6z"/>
<path d="M7.1 222.5h9.5v4.2h-9.5z"/>
<path d="M294.5 250.2h24.5v4.3h-24.5z"/>
<path d="M404.4 237.3h8.2v4.2h-8.2z"/>
<path d="M215.3 237.3h16.3v4.2h-16.3z"/>
<path d="M251.9 237.3h32.6v4.2h-32.6z"/>
<path d="M205.7 255.8h8.2v4.2h-8.2z"/>
<path d="M212.5 245.5h24.4v4.3h-24.4z"/>
<path d="M375.1 237.3h16.3v4.3h-16.3z"/>
<path d="M337.9 237.3h16.3v4.3h-16.3z"/>
<path d="M342.2 224.2h50.8v4.4h-50.8z"/>
<path d="M297.3 237.3h16.3v4.2h-16.3z"/>
<path d="M404.8 265.2h10.2v4.2h-10.2z"/>
<path d="M389.6 265.2h10.2v4.2h-10.2z"/>
<path d="M289.3 272h10.2v4.2h-10.2z"/>
<path d="M303.3 265.5h10.2v4.2h-10.2z"/>
<path d="M289.3 279.5h10.2v4.2h-10.2z"/>
<path d="M327.2 286.5h10.2v4.3h-10.2z"/>
<path d="M373 286.3h36.6v4.2h-36.6z"/>
<path d="M327.2 279.4h10.2v4.2h-10.2z"/>
<path d="M370.6 265.2h12.3v4.2h-12.3z"/>
<path d="M289.3 286.6h10.2v4.2h-10.2z"/>
<path d="M305.4 272.5h12.2v4.3h-12.2z"/>
<path d="M231.3 271.1h28.3v3h-28.3z"/>
<path d="M216.6 281.9h19.8v2.9h-19.8z"/>
<path d="M257.3 281.9h16.9v2.9h-16.9z"/>
<path d="M225.7 264.7h39.5v5.2h-39.5z"/>
<path d="M367.8 279.4h16.3v4.2h-16.3z"/>
<path d="M340.8 265.5h10.2v4.2h-10.2z"/>
<path d="M327.2 272.5h10.2v4.3h-10.2z"/>
<path d="M375.1 251.4h16.3v4.2h-16.3z"/>
<path d="M37.8 239.9h19v4.4h-19z"/>
<path d="M37.8 249.7h50.8v4.4h-50.8z"/>
<path d="M37.8 254.7h86.7v4.4h-86.7z"/>
<path d="M37.8 259.6h139.7v4.4h-139.7z"/>
<path d="M37.8 264.5h95.2v4.4h-95.2z"/>
<path d="M37.8 269.4h80.4v4.5h-80.4z"/>
<path d="M37.8 274.4h55v4.4h-55z"/>
<path d="M328.5 229.2h78.3v4.4h-78.3z"/>
<path d="M342.2 223.6h51.5v3.6h-51.5z"/>
</g>
<text font-size="5.8" x="394.8" y="17.7">6.3</text>
<text font-size="5.6" x="40.9" y="10.6" transform="rotate(-180 40.9 10.6)">-02</text>
<text font-size="4.3" x="95.7" y="24.8">3.3</text>
<text font-size="4.2" fill="#1f2633" x="294.5" y="230">ROBOSKIN</text>
<g font-size="4.1">
<text x="49.6" y="4.3">1</text>
<text x="155.1" y="4.6">2</text>
<text x="261.4" y="4.6">3</text>
<text x="366.6" y="4.6">4</text>
<text x="85.7" y="24.8">8×</text>
<text x="287.6" y="33.2" transform="rotate(-90 287.6 33.2)">7</text>
<text x="416.9" y="36.3">A</text>
<text x="335.8" y="48.1" transform="rotate(-90 335.8 48.1)">22.14</text>
<text x="295.4" y="71.2" transform="rotate(-90 295.4 71.2)">44</text>
<text x="335.8" y="73.2" transform="rotate(-90 335.8 73.2)">34.4</text>
<text x="55.9" y="80.3" transform="rotate(-90 55.9 80.3)">82</text>
<text x="351.2" y="81.2" transform="rotate(-90 351.2 81.2)">102.5</text>
<text x="287.6" y="86.4" transform="rotate(-90 287.6 86.4)">94</text>
<text x="295.4" y="102.2" transform="rotate(-90 295.4 102.2)">29.75</text>
<text x="62.7" y="109.5" transform="rotate(-90 62.7 109.5)">15</text>
<text x="416.9" y="111.3">B</text>
<text x="62.7" y="124.2" transform="rotate(-90 62.7 124.2)">12</text>
<text x="62.7" y="130.9" transform="rotate(-90 62.7 130.9)">3</text>
<text x="157.9" y="142.4">166</text>
<text x="155.9" y="148.4">171.2</text>
<text x="157.4" y="168.6">151</text>
<text x="416.9" y="185.3">C</text>
<text x="260.5" y="196" transform="rotate(-90 260.5 196)">24</text>
<text x="270.9" y="194.4" transform="rotate(-90 270.9 194.4)">31</text>
<text x="61.8" y="205.4" transform="rotate(-90 61.8 205.4)">6.5</text>
<text x="67.2" y="205.2" transform="rotate(-90 67.2 205.2)">3</text>
<text x="159.1" y="215.1">145</text>
<text x="159.1" y="222.8">177</text>
<text x="374.1" y="247.7">AL6061-T6</text>
<text x="354.2" y="253.7">-02</text>
<text x="416.7" y="264.6">D</text>
<text x="343.1" y="276">2026/8/6</text>
<text x="386.9" y="276">70.58</text>
<text x="406.3" y="276">1:1</text>
<text x="397.9" y="283">A3</text>
<text x="49.6" y="295.6">1</text>
<text x="154.9" y="296">2</text>
<text x="264.7" y="296">3</text>
<text x="366.6" y="296">4</text>
</g>
<text font-size="3.8" x="40.9" y="14.2">ROBOSKIN.0220</text>
<g font-size="3.5" fill="#111">
<text x="105.1" y="23.8">רבוע</text>
<text x="297.3" y="240.2">קלחה םש</text>
<text x="375.1" y="240.2">רמוח</text>
<text x="404.4" y="240.2">תומכ</text>
<text x="212.5" y="248.4">יעבט ןווגב ןוגליא</text>
<text x="375.1" y="254.2">רמוחה ןקת</text>
<text x="38.7" y="262.5">IT13;תלוביס תגרד GB/T 1800.1-2020, יפל :וניוצ אלש תויווק תודימל תולוביס3.</text>
<text x="38.7" y="267.4">K;הגרד GB/T1184-1996, יפל :וניוצ אלש םוקימו הרוצ תולוביס4.</text>
<text x="226.6" y="267.6">/ Limitוניוצ אלש תולוביס</text>
<text x="340.8" y="268.4">ךיראת</text>
<text x="289.3" y="274.9">ןונכת</text>
<text x="327.2" y="275.4">ןונכת</text>
<text x="289.3" y="282.4">הקידב</text>
<text x="327.2" y="282.3">הקידב</text>
<text x="367.8" y="282.3">ןויליג לדוג</text>
<text x="289.3" y="289.5">רושיא</text>
<text x="327.2" y="289.4">רושיא</text>
<text x="373.9" y="289.2">1ךותמ 1 ןויליג</text>
</g>
<g font-size="3.3" fill="#111">
<text x="7" y="277.2">המיתח</text>
<text x="7" y="290.3">ךיראת</text>
</g>
<text font-size="3.1" fill="#111" x="37.8" y="242.4">תוינכט תושירד</text>
<g font-size="3" fill="#111">
<text x="37.8" y="257.1">;</text>
<text x="38.6" y="257.1">םיגרבותמ םירוח יחתפ תוהקל שי: 0.5×45°; וניוצ אלש תווצק תייהק2.</text>
<text x="205.7" y="258.2">תורעה</text>
<text x="390.4" y="267.6">gלקשמ</text>
<text x="38.5" y="271.9">SC;בושח ןייפאמ ןייצמ CC, ◇ יטירק ןייפאמ ןייצמ ▽ ,טוטרשב5.</text>
</g>
<g font-size="2.9" fill="#111">
<text x="375.9" y="22.2">רתי</text>
<text x="375.9" y="25.3">:</text>
<text x="376.7" y="25.3">םיחטשמה</text>
</g>
<text font-size="2.9" x="328.5" y="232.7">ROBOSKIN</text>
<g font-size="2.8" fill="#111">
<text x="337.9" y="239.6">טוטרשה ההזמ</text>
<text x="37.8" y="252">;</text>
<text x="38.5" y="252">םידרגו רמוח יפדוע ,תודח תוניפ ריסהל שי1.</text>
<text x="217.4" y="284.1">\ Chamferהזאפ</text>
<text x="258" y="284.2">/ Angleתיווז</text>
</g>
<g font-size="2.8">
<text x="331.8" y="253.6">ROBOSKIN.0220</text>
<text x="205.6" y="280.8">±0.05</text>
<text x="207" y="277.2">&gt;0.5</text>
<text x="216" y="280.8">±0.05</text>
<text x="217.9" y="277.2">＞3</text>
<text x="227" y="280.8">±0.1</text>
<text x="228.5" y="277.2">＞6</text>
<text x="236.3" y="280.8">±0.15</text>
<text x="237.5" y="277.2">＞30</text>
<text x="247.4" y="280.8">±0.2</text>
<text x="247.4" y="277.2">＞120</text>
<text x="257.1" y="280.8">±0.3</text>
<text x="257.1" y="277.2">＞400</text>
<text x="266.6" y="277.2">＞1000</text>
<text x="267.3" y="280.8">±0.5</text>
<text x="278" y="277.2">＞2000</text>
<text x="279.9" y="280.8">±1</text>
<text x="207" y="287.8">&gt;0.5</text>
<text x="217.9" y="287.8">＞3</text>
<text x="228.5" y="287.8">＞6</text>
<text x="237.5" y="287.8">＞30</text>
<text x="248.4" y="287.8">&lt;10</text>
<text x="257.8" y="287.8">＞10</text>
<text x="268" y="287.8">＞50</text>
<text x="278.5" y="287.8">＞120</text>
<text x="207.1" y="291.3">±0.2</text>
<text x="217.3" y="291.3">±0.5</text>
<text x="228.5" y="291.3">±1</text>
<text x="238.7" y="291.3">±2</text>
<text x="248.6" y="291.1">±1°</text>
<text x="257.8" y="291.1">±30’</text>
<text x="268.1" y="291.1">±10’</text>
<text x="278.6" y="291.2">±20’</text>
</g>
<g font-size="2.7" fill="#111">
<text x="303.3" y="267.7">תווצ שיא</text>
<text x="37.8" y="276.6">.</text>
<text x="38.5" y="276.6">עבוקה רוקמה אוה 3D לדומ ,וניוצ אלש תודימל6.</text>
</g>
<text font-size="2.6" fill="#111" x="215.3" y="239.5">חטש ינפ לופיט</text>
<g font-size="2.5" fill="#111">
<text x="251.9" y="239.4">)ימיכ לופיט תוברל( ימרת לופיט</text>
<text x="370.6" y="267.3">הסרג רפסמ</text>
<text x="404.8" y="267.3">הדימ הנק</text>
</g>
<text font-size="2.3" x="342.2" y="226.5">ROBOSKIN</text>
<g font-size="2.3" fill="#111">
<text x="294.5" y="252.1">תינוציח תיגולופוט תבשות</text>
<text x="231.9" y="273">\ Liner Measureתיווק הדימ</text>
</g>
<g font-size="2" fill="#111">
<text x="3.3" y="219">םיפתושמ םיקלח םושיר</text>
<text x="3.3" y="221">רזוח שומישב וא</text>
<text x="7.1" y="224.2">תקתעה</text>
<text x="7.1" y="226.3">טוטרש</text>
<text x="5.6" y="250.2">טוטרש רפסמ</text>
<text x="5.6" y="252.3">םדוק רוקמ</text>
<text x="7" y="263.1">רפסמ</text>
<text x="7" y="265.3">רוקמ טוטרש</text>
<text x="305.4" y="274.2">Lu</text>
<text x="305.4" y="276.3">Zhecheng</text>
</g>
<g font-size="1.7" fill="#111">
<text x="7" y="238.6">טוטרשה</text>
<text x="7" y="236.8">קתעה תקידב</text>
</g>
</svg>
